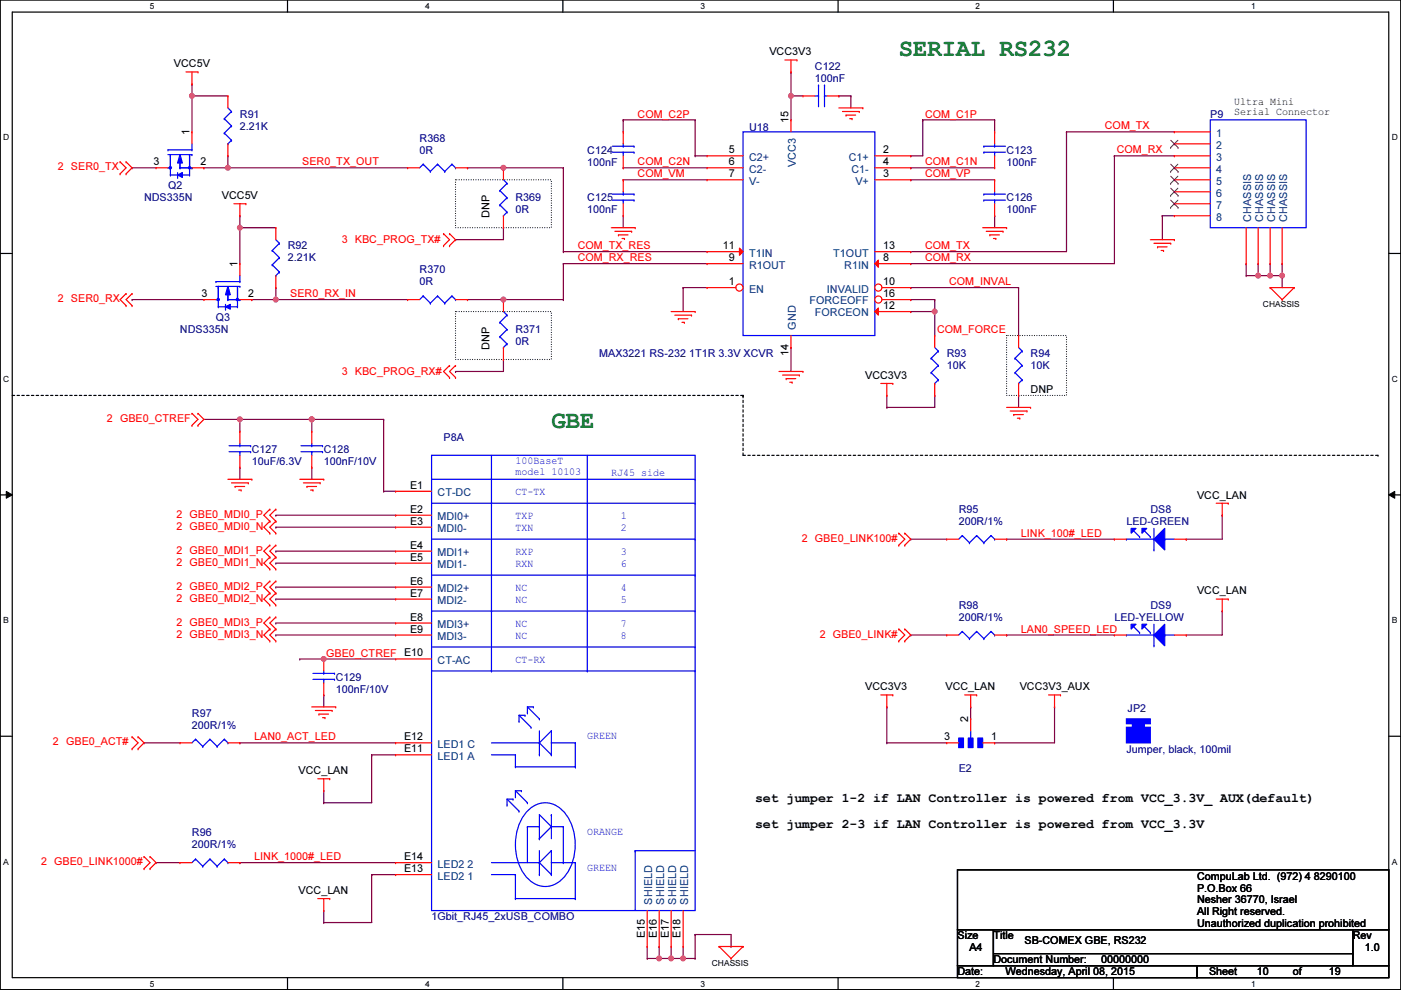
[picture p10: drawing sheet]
<svg xmlns="http://www.w3.org/2000/svg" width="297mm" height="210mm" viewBox="0 0 297 210" stroke-linecap="round" stroke-linejoin="round" font-family="sans-serif">
<path d="M.1 0h296.9v209.8h-296.9zM2.6 2.6h291.8v204.7h-291.8z" fill="none" stroke="#000" stroke-width=".25"/>
<g fill="#fff">
<path d="M31.8 .3h1v2h-1z"/>
<path d="M31.8 207.5h1v2.1h-1z"/>
</g>
<path d="M61 0v2.6M61 207.3v2.5" fill="none" stroke="#000" stroke-width=".25"/>
<g fill="#fff">
<path d="M90.1 .3h1v2h-1z"/>
<path d="M90.1 207.5h1v2.1h-1z"/>
</g>
<path d="M119.3 0v2.6M119.3 207.3v2.5" fill="none" stroke="#000" stroke-width=".25"/>
<g fill="#fff">
<path d="M148.5 .3h1v2h-1z"/>
<path d="M148.5 207.5h1v2.1h-1z"/>
</g>
<path d="M177.7 0v2.6M177.7 207.3v2.5" fill="none" stroke="#000" stroke-width=".25"/>
<g fill="#fff">
<path d="M206.9 .3h1v2h-1z"/>
<path d="M206.9 207.5h1v2.1h-1z"/>
</g>
<path d="M236.1 0v2.6M236.1 207.3v2.5" fill="none" stroke="#000" stroke-width=".25"/>
<g fill="#fff">
<path d="M265.2 .3h1v2h-1z"/>
<path d="M265.2 207.5h1v2.1h-1z"/>
<path d="M.7 28.2h1.3v2h-1.3z"/>
<path d="M295.1 28.2h1.3v2h-1.3z"/>
<path d="M.7 79.3h1.3v2.1h-1.3z"/>
<path d="M295.1 79.3h1.3v2.1h-1.3z"/>
</g>
<path d="M.1 53.7h2.5M294.4 53.7h2.6" fill="none" stroke="#000" stroke-width=".25"/>
<g fill="#fff">
<path d="M.7 130.5h1.2v2h-1.2z"/>
<path d="M295.1 130.5h1.2v2h-1.2z"/>
</g>
<path d="M.1 104.9h2.5M294.4 104.9h2.6" fill="none" stroke="#000" stroke-width=".25"/>
<path d="M1.3 104.2l1.3 .7-1.3 .7zM294.4 104.9l1.3-.7v1.4z" fill="#000"/>
<path d="M1.3 104.2l1.3 .7-1.3 .7zM294.4 104.9l1.3-.7v1.4z" fill="none" stroke="#000" stroke-width=".21"/>
<g fill="#fff">
<path d="M.7 181.7h1.2v2h-1.2z"/>
<path d="M295.1 181.7h1.2v2h-1.2z"/>
</g>
<path d="M.1 156.1h2.5M294.4 156.1h2.6" fill="none" stroke="#000" stroke-width=".25"/>
<path d="M2.6 83.8h154.9M157.5 83.8h.1M157.5 96.5h134.7M157.5 96.5v-12.7M292.2 96.5h.1" fill="none" stroke="#000" stroke-width=".25" stroke-dasharray=".5 .5"/>
<path d="M96.6 38.1h20.3v10.2h-20.3zM96.6 66.1h20.3v10.1h-20.3zM213.4 71.1h12.7v12.7h-12.7z" fill="none" stroke="#000" stroke-width=".25" stroke-dasharray="0 .5"/>
<g fill="none" stroke="#800040" stroke-width=".25">
<path d="M50.9 88.9h.1M50.9 88.9v2.6M66.1 88.9h.1M66.1 88.9v2.6M66.1 88.9h15.2M81.3 88.9h.1M81.3 88.9v15.3M58.5 109.2h.1M58.5 111.8h.1M58.5 116.9h.1M58.5 119.4h.1M58.5 109.2h25.4"/>
<path d="M58.5 111.8h25.4M58.5 116.9h25.4M58.5 119.4h25.4M81.3 104.2h.1M81.3 104.2h2.6M58.5 124.5h.1M58.5 127h.1M58.5 132.1h.1M58.5 134.6h.1M58.5 124.5h25.4M58.5 127h25.4M58.5 132.1h25.4"/>
<path d="M58.5 134.6h25.4"/>
</g>
<circle cx="66.1" cy="88.9" r=".5" fill="#f0f"/>
<circle cx="66.1" cy="88.9" r=".5" fill="none" stroke="#f0f" stroke-width=".25"/>
<path d="M50.9 99.1h.1M50.9 99.1v2.5M66.1 99.1h.1M66.1 99.1v2.5M68.6 139.7h.1M68.6 139.7h15.3" fill="none" stroke="#800040" stroke-width=".25"/>
<circle cx="68.6" cy="139.7" r=".5" fill="#f0f"/>
<circle cx="68.6" cy="139.7" r=".5" fill="none" stroke="#f0f" stroke-width=".25"/>
<path d="M68.6 147.3h.1M68.6 147.3v2.6M137.2 200.7h.1M137.2 200.7v2.5M139.8 200.7h.1M139.8 200.7v2.5" fill="none" stroke="#800040" stroke-width=".25"/>
<circle cx="139.7" cy="203.2" r=".5" fill="#f0f"/>
<circle cx="139.7" cy="203.2" r=".5" fill="none" stroke="#f0f" stroke-width=".25"/>
<g fill="none" stroke="#800040" stroke-width=".25">
<path d="M43.2 88.9h22.9M50.9 88.9h.1M193.1 114.3h.1M193.1 114.3h7.6M213.4 114.3h.1M213.4 114.3h22.9M251.5 114.3h.1M251.5 114.3h7.6M63.6 139.7h.1M63.6 139.7h5M251.5 134.6h.1M251.5 134.6h7.6"/>
<path d="M188 157.5h.1M188 149.9h.1M188 157.5h12.7M188 149.9v7.6M205.8 149.9h.1M205.8 149.9v2.5M210.9 157.5h.1M223.6 149.9h.1M223.6 149.9v7.6h-12.7M68.6 170.2h.1M68.6 167.7h.1M68.6 167.7v2.5"/>
<path d="M78.8 160h.1M78.8 160v10.2h-10.2M78.8 160h5.1M68.6 195.6h.1M68.6 193.1h.1M68.6 193.1v2.5M78.8 185.4h.1M78.8 185.4v10.2h-10.2M78.8 185.4h5.1"/>
</g>
<circle cx="66.1" cy="88.9" r=".5" fill="#f0f"/>
<circle cx="66.1" cy="88.9" r=".5" fill="none" stroke="#f0f" stroke-width=".25"/>
<circle cx="50.8" cy="88.9" r=".5" fill="#f0f"/>
<circle cx="50.8" cy="88.9" r=".5" fill="none" stroke="#f0f" stroke-width=".25"/>
<path d="M167.7 20.3h.1M167.7 20.3v5.1M167.7 73.7h.1M167.7 73.7v5.1" fill="none" stroke="#800040" stroke-width=".25"/>
<circle cx="167.7" cy="20.3" r=".5" fill="#f0f"/>
<circle cx="167.7" cy="20.3" r=".5" fill="none" stroke="#f0f" stroke-width=".25"/>
<g fill="none" stroke="#800040" stroke-width=".25">
<path d="M167.7 15.3h.1M167.7 15.3v5M132.1 35.6h.1M132.1 25.4h.1M132.1 38.1h.1M132.1 35.6h17.8M132.1 25.4v2.6M132.1 25.4h15.3M132.1 38.1h17.8M147.4 25.4h.1M147.4 33h.1M147.4 25.4v7.6"/>
<path d="M147.4 33h2.5M167.7 20.3h.1M167.7 20.3h2.5M177.9 20.3h.1M177.9 20.3h2.5M180.4 20.3h.1M180.4 20.3v2.6M193.1 33h.1M193.1 35.6h.1M193.1 38.1h.1M193.1 35.6h17.8M193.1 38.1h17.8"/>
<path d="M195.6 25.4h.1M195.6 25.4h15.3M195.6 25.4v7.6h-2.5M210.9 25.4h.1M210.9 25.4v2.6M132.1 45.7h.1M132.1 45.7v2.6M210.9 45.7h.1M210.9 45.7v2.6M144.8 61h.1M144.8 61h5.1M144.8 61v5.1"/>
<path d="M193.1 63.5h.1M193.1 63.5h5.1M198.2 66.1h.1M198.2 66.1v5"/>
</g>
<circle cx="198.2" cy="66" r=".5" fill="#f0f"/>
<circle cx="198.2" cy="66" r=".5" fill="none" stroke="#f0f" stroke-width=".25"/>
<g fill="none" stroke="#800040" stroke-width=".25">
<path d="M48.3 35.6h.1M48.3 35.6h38.1M193.1 66.1h.1M193.1 61h.1M193.1 61h22.9M198.2 63.5h.1M198.2 63.5v2.6h-5.1M216 61h.1M216 61v10.1M188 86.4h.1M188 83.8h.1M188 83.8v2.6"/>
<path d="M198.2 83.8h.1M198.2 83.8v2.6h-10.2M216 83.8h.1M216 83.8v2.6"/>
</g>
<circle cx="48.3" cy="35.6" r=".5" fill="#f0f"/>
<circle cx="48.3" cy="35.6" r=".5" fill="none" stroke="#f0f" stroke-width=".25"/>
<g fill="none" stroke="#800040" stroke-width=".25">
<path d="M28 35.6h.1M28 35.6h5.1M226.1 28h.1M226.1 28v25.4h-33M226.1 28h22.9M236.3 33h.1M236.3 33v22.9h-43.2M236.3 33h12.7M119.4 53.4h.1M119.4 55.9h.1M119.4 53.4h30.5M119.4 55.9h30.5"/>
<path d="M193.1 53.4h.1M193.1 55.9h.1M246.4 45.7h.1M246.4 45.7h2.6M246.4 45.7v5.1M269.3 58.4h.1M271.8 55.9h.1M271.8 55.9v2.5h-2.5M28 63.5h.1M28 63.5h15.2"/>
</g>
<circle cx="271.8" cy="58.4" r=".5" fill="#f0f"/>
<circle cx="271.8" cy="58.4" r=".5" fill="none" stroke="#f0f" stroke-width=".25"/>
<path d="M269.3 55.9h.1M269.3 55.9v2.5" fill="none" stroke="#800040" stroke-width=".25"/>
<circle cx="269.3" cy="58.4" r=".5" fill="#f0f"/>
<circle cx="269.3" cy="58.4" r=".5" fill="none" stroke="#f0f" stroke-width=".25"/>
<path d="M266.8 55.9h.1M266.8 55.9v2.5" fill="none" stroke="#800040" stroke-width=".25"/>
<circle cx="266.7" cy="58.4" r=".5" fill="#f0f"/>
<circle cx="266.7" cy="58.4" r=".5" fill="none" stroke="#f0f" stroke-width=".25"/>
<g fill="none" stroke="#800040" stroke-width=".25">
<path d="M40.7 20.3h.1M40.7 20.3v7.7M264.2 55.9h.1M264.2 58.4h.1M264.2 55.9v2.5M264.2 58.4h5.1M266.8 58.4h.1M271.8 58.4h.1M271.8 58.4v2.6M259.1 109.2h.1M259.1 109.2v5.1M259.1 129.6h.1"/>
<path d="M259.1 129.6v5M137.2 203.2h.1M137.2 203.2h2.6"/>
</g>
<circle cx="40.7" cy="20.3" r=".5" fill="#f0f"/>
<circle cx="40.7" cy="20.3" r=".5" fill="none" stroke="#f0f" stroke-width=".25"/>
<path d="M40.7 17.8h.1M40.7 17.8v2.5M40.7 20.3h.1M40.7 20.3h7.6M43.2 35.6h.1M48.3 33h.1M48.3 33v2.6h-5.1M50.9 48.3h.1M50.9 48.3v7.6" fill="none" stroke="#800040" stroke-width=".25"/>
<circle cx="50.8" cy="48.3" r=".5" fill="#f0f"/>
<circle cx="50.8" cy="48.3" r=".5" fill="none" stroke="#f0f" stroke-width=".25"/>
<path d="M50.9 48.3h.1M50.9 48.3h7.6M58.5 61h.1M58.5 63.5h.1M58.5 61v2.5M58.5 63.5h27.9" fill="none" stroke="#800040" stroke-width=".25"/>
<circle cx="58.5" cy="63.5" r=".5" fill="#f0f"/>
<circle cx="58.5" cy="63.5" r=".5" fill="none" stroke="#f0f" stroke-width=".25"/>
<path d="M50.9 45.7h.1M50.9 45.7v2.6M53.4 63.5h.1M53.4 63.5h5.1M30.5 157.5h.1M30.5 157.5h7.7M50.9 157.5h.1M50.9 157.5h33M142.3 203.2h.1M142.3 200.7v2.5" fill="none" stroke="#800040" stroke-width=".25"/>
<circle cx="142.3" cy="203.2" r=".5" fill="#f0f"/>
<circle cx="142.3" cy="203.2" r=".5" fill="none" stroke="#f0f" stroke-width=".25"/>
<path d="M139.8 203.2h.1M139.8 203.2h7.6M142.3 203.2h.1M144.8 203.2h.1M144.8 200.7v2.5M147.4 203.2h.1" fill="none" stroke="#800040" stroke-width=".25"/>
<circle cx="144.8" cy="203.2" r=".5" fill="#f0f"/>
<circle cx="144.8" cy="203.2" r=".5" fill="none" stroke="#f0f" stroke-width=".25"/>
<path d="M106.7 35.6h.1M106.7 35.6h12.7M119.4 35.6h.1M119.4 35.6v17.8M147.4 198.1h.1M147.4 198.1v5.1M147.4 198.1h7.6v2.6M155 200.7h.1" fill="none" stroke="#800040" stroke-width=".25"/>
<circle cx="106.7" cy="35.6" r=".5" fill="#f0f"/>
<circle cx="106.7" cy="35.6" r=".5" fill="none" stroke="#f0f" stroke-width=".25"/>
<path d="M119.4 55.9v7.6M106.7 63.5h.1M106.7 63.5h12.7M119.4 63.5h.1" fill="none" stroke="#800040" stroke-width=".25"/>
<circle cx="106.7" cy="63.5" r=".5" fill="#f0f"/>
<circle cx="106.7" cy="63.5" r=".5" fill="none" stroke="#f0f" stroke-width=".25"/>
<g fill="none" stroke="#800040" stroke-width=".25">
<path d="M99.1 35.6h.1M99.1 35.6h7.6M96.6 50.8h.1M106.7 48.3h.1M106.7 48.3v2.5h-10.1M96.6 78.8h.1M99.1 63.5h.1M99.1 63.5h7.6M106.7 76.2h.1M106.7 76.2v2.6h-10.1M193.1 134.6h.1M193.1 134.6h7.6"/>
<path d="M213.4 134.6h.1M213.4 134.6h22.9M33.1 182.9h.1M33.1 182.9h5.1M50.9 182.9h.1M50.9 182.9h33"/>
</g>
<g fill="none" stroke="#f00" stroke-width=".25">
<path d="M39.4 15.3h2.6M40.7 17.8h.1M40.7 15.3v2.5M42 15.3h.1M166.4 12.7h2.6M167.7 15.3h.1M167.7 12.7v2.6M169 12.7h.1M25.5 34.3h.1M25.5 36.9h.1M25.5 34.3l1.2 1.3-1.2 1.3M26.7 36.9h.1"/>
<path d="M26.7 34.3h.1M26.7 34.3l1.3 1.3-1.3 1.3M48.3 20.3h.1M48.3 33h.1M48.3 20.3v2.6M48.3 30.5v2.5M170.2 20.3h.1M170.2 20.3h2.6M175.3 20.3h2.6M177.9 20.3h.1M177.9 22.9h5M178.6 23.6h3.6"/>
<path d="M179.4 24.4h.1M179.4 24.4h2M180.1 25.2h.6M180.7 25.2h.1M182.2 23.6h.1M182.9 22.9h.1M49.6 43.2h2.5M50.9 45.7h.1M50.9 43.2v2.5M52.1 43.2h.1M94 52.1h.1M94 49.6h.1"/>
<path d="M94 49.6l1.3 1.2-1.3 1.3M95.3 49.6h.1M95.3 52.1h.1M95.3 49.6l1.3 1.2-1.3 1.3M129.6 48.3h5.1M130.4 49h3.5M131.1 49.8h.1M131.1 49.8h2.1M131.9 50.6h.5M132.4 50.6h.1M133.9 49h.1M134.7 48.3h.1"/>
<path d="M208.3 48.3h5.1M209.1 49h3.6M209.9 49.8h.1M209.9 49.8h2M210.6 50.6h.5M211.1 50.6h.1M212.7 49h.1M213.4 48.3h.1M243.9 50.8h5.1M244.7 51.6h3.5M245.4 52.3h.1M245.4 52.3h2.1"/>
<path d="M246.2 53.1h.5M246.7 53.1h.1M248.2 51.6h.1M249 50.8h.1M26.7 62.3h.1M26.7 64.8h.1M26.7 62.3l-1.2 1.2 1.2 1.3M28 62.3h.1M28 64.8h.1M28 62.3l-1.3 1.2 1.3 1.3M95.3 77.5h.1M95.3 77.5l-1.3 1.3 1.3 1.2"/>
<path d="M96.6 77.5h.1M96.6 77.5l-1.3 1.3 1.3 1.2M142.3 66.1h5.1M143.1 66.8h3.5M143.8 67.6h.1M143.8 67.6h2.1M144.6 68.3h.5M145.1 68.3h.1M146.6 66.8h.1M147.4 66.1h.1M165.2 78.8h5M165.9 79.5h3.6"/>
<path d="M169.5 79.5h.1M170.2 78.8h.1M216 71.1h.1M216 71.1v2.6M269.3 61h.1M269.3 61h5.1M269.3 61l2.5 2.5M271.8 63.5h.1M274.4 61h.1M274.4 61l-2.6 2.5M40.7 87.7h.1M40.7 90.2h.1"/>
<path d="M40.7 87.7l1.3 1.2-1.3 1.3M42 90.2h.1M42 87.7h.1M42 87.7l1.2 1.2-1.2 1.3M95.3 80h.1M96.6 80h.1M166.7 80.3h.1M166.7 80.3h2M167.4 81h.6M168 81h.1M186.8 81.3h2.5M188 83.8h.1"/>
<path d="M188 81.3v2.5M189.3 81.3h.1M213.4 86.4h5.1M214.2 87.1h3.5M214.9 87.9h.1M214.9 87.9h2.1M215.7 88.7h.5M216 83.8h.1M216 81.3v2.5M216.2 88.7h.1M217.7 87.1h.1M218.5 86.4h.1"/>
<path d="M48.3 101.6h5.1M49.1 102.4h3.5M49.8 103.1h.1M49.8 103.1h2.1M50.6 103.9h.5M51.1 103.9h.1M52.6 102.4h.1M53.4 101.6h.1M57.2 108h.1M57.2 110.5h.1M57.2 113.1h.1M57.2 115.6h.1"/>
<path d="M57.2 118.1h.1M57.2 108l-1.3 1.2 1.3 1.3M57.2 110.5l-1.3 1.3 1.3 1.3M57.2 115.6l-1.3 1.3 1.3 1.2M57.2 118.1l-1.3 1.3 1.3 1.3M58.5 108h.1M58.5 110.5h.1M58.5 113.1h.1M58.5 115.6h.1M58.5 118.1h.1M58.5 108l-1.3 1.2 1.3 1.3M58.5 110.5l-1.3 1.3 1.3 1.3"/>
<path d="M58.5 115.6l-1.3 1.3 1.3 1.2M58.5 118.1l-1.3 1.3 1.3 1.3M63.6 101.6h5M64.3 102.4h3.6M65.1 103.1h.1M65.1 103.1h2M65.8 103.9h.6M66.4 103.9h.1M67.9 102.4h.1M68.6 101.6h.1M190.6 113.1h.1M190.6 115.6h.1"/>
<path d="M190.6 113.1l1.2 1.2-1.2 1.3M191.8 115.6h.1M191.8 113.1h.1M191.8 113.1l1.3 1.2-1.3 1.3M257.9 106.7h2.5M259.1 109.2h.1M259.1 106.7v2.5M260.4 106.7h.1M57.2 120.7h.1M57.2 123.2h.1M57.2 125.8h.1M57.2 128.3h.1"/>
<path d="M57.2 130.8h.1M57.2 133.4h.1M57.2 135.9h.1M57.2 123.2l-1.3 1.3 1.3 1.3M57.2 125.8l-1.3 1.2 1.3 1.3M57.2 130.8l-1.3 1.3 1.3 1.3M57.2 133.4l-1.3 1.2 1.3 1.3M58.5 120.7h.1M58.5 123.2h.1M58.5 125.8h.1M58.5 128.3h.1M58.5 130.8h.1"/>
<path d="M58.5 133.4h.1M58.5 135.9h.1M58.5 123.2l-1.3 1.3 1.3 1.3M58.5 125.8l-1.3 1.2 1.3 1.3M58.5 130.8l-1.3 1.3 1.3 1.3M58.5 133.4l-1.3 1.2 1.3 1.3M68.6 139.7h.1M68.6 139.7v2.6M190.6 133.4h.1M190.6 135.9h.1M190.6 133.4l1.2 1.2-1.2 1.3M191.8 135.9h.1"/>
<path d="M191.8 133.4h.1M191.8 133.4l1.3 1.2-1.3 1.3M200.7 134.6h.1M200.7 134.6h2.6M210.9 134.6h2.5M213.4 134.6h.1M257.9 127h2.5M259.1 129.6h.1M259.1 127v2.6M260.4 127h.1M28 156.2h.1M28 158.8h.1"/>
<path d="M28 156.2l1.3 1.3-1.3 1.3M29.3 158.8h.1M29.3 156.2h.1M29.3 156.2l1.2 1.3-1.2 1.3M38.2 157.5h.1M38.2 157.5h2.5M48.3 157.5h2.6M50.9 157.5h.1M66.1 149.9h5.1M66.9 150.6h3.5M67.6 151.4h.1M67.6 151.4h2.1"/>
<path d="M68.4 152.2h.5M68.6 147.3h.1M68.6 144.8v2.5M68.9 152.2h.1M70.4 150.6h.1M71.2 149.9h.1M186.8 147.3h2.5M188 149.9h.1M188 147.3v2.6M189.3 147.3h.1M204.5 147.3h2.6M205.8 149.9h.1"/>
<path d="M205.8 147.3v2.6M207.1 147.3h.1M222.3 147.3h2.5M223.6 149.9h.1M223.6 147.3v2.6M224.8 147.3h.1M67.4 165.1h2.5M68.6 167.7h.1M68.6 165.1v2.6M69.9 165.1h.1M30.5 181.6h.1M30.5 184.2h.1"/>
<path d="M30.5 181.6l1.3 1.3-1.3 1.3M31.8 184.2h.1M31.8 181.6h.1M31.8 181.6l1.3 1.3-1.3 1.3M67.4 190.5h2.5M68.6 193.1h.1M68.6 190.5v2.6M69.9 190.5h.1M152.5 200.7h.1M152.5 200.7h5M152.5 200.7l2.5 2.5M155 203.2h.1"/>
<path d="M157.5 200.7h.1M157.5 200.7l-2.5 2.5"/>
</g>
<path d="M203 184.4h91.4v12.7h-91.4zM203 197.1h7.6v7.6h-7.6zM210.6 197.1h76.2v7.6h-76.2zM286.8 197.1h7.6v7.6h-7.6zM203 204.7h50.8v2.6h-50.8zM210.6 202.2h76.2M253.8 204.7h40.6v2.6h-40.6zM286.8 202.2h.1" fill="none" stroke="#000" stroke-width=".25"/>
<g fill="none" stroke="#00f" stroke-width=".25">
<path d="M173.5 18.1h.1M173.5 18.1v4.5M174.8 18.1h.1M174.8 18.1v4.5M47.6 25.2h.1M47.6 28.2h.1M47.6 25.2l1.5 1.5M47.6 28.2l1.5 1.5M48.3 30.5h.1M48.3 22.9l.8 .7M49.1 23.6h.1M49.1 26.7h.1"/>
<path d="M49.1 29.7h.1M49.1 29.7l-.8 .8M49.1 23.6l-1.5 1.6M49.1 26.7l-1.5 1.5M172.8 20.3h.7M173.5 20.3h.1M174.8 20.3h.1M174.8 20.3h.5M45.8 59.7h.1M45.8 59.7h5.1M50.9 59.7h.1M50.9 58.4v1.3"/>
<path d="M45.8 63.5h.5M46.3 63.5h.1M46.3 61h.1M46.3 60.7h.1M46.3 60.7v2.8M48.3 63.5h.1M48.3 63.5h2.6M48.3 62v1.5M50.4 63.3h.1M50.4 63.5h.1M50.4 60.7v2.8M50.9 63.5h.1"/>
<path d="M215.2 76h.1M215.2 79h.1M215.2 76l1.5 1.5M215.2 79l1.5 1.5M216 73.7l.7 .7M216.7 74.4h.1M216.7 77.5h.1M216.7 74.4l-1.5 1.6M216.7 77.5l-1.5 1.5M216 81.3h.1M216.7 80.5h.1M216.7 80.5l-.7 .8"/>
<path d="M204 133.9h.1M204 133.9l-.7 .7M204 133.9l1.5 1.5M205.5 135.4h.1M207.1 133.9h.1M207.1 133.9l-1.6 1.5M207.1 133.9l1.5 1.5M208.6 135.4h.1M210.1 133.9h.1M210.1 133.9l.8 .7M210.1 133.9l-1.5 1.5M210.9 134.6h.1"/>
<path d="M41.5 156.7h.1M41.5 156.7l-.8 .8M41.5 156.7l1.5 1.6M43 158.3h.1M44.5 156.7h.1M44.5 156.7l-1.5 1.6M44.5 156.7l1.5 1.6M46 158.3h.1M47.6 156.7h.1M47.6 156.7l.7 .8M47.6 156.7l-1.6 1.6M48.3 157.5h.1"/>
<path d="M66.4 144h4.5M66.4 142.8h4.5M68.6 142.8h.1M68.6 144h.1M68.6 142.3v.5M68.6 144v.8M70.9 144h.1M70.9 142.8h.1"/>
</g>
<path d="M48.3 60.7l.5 1.8h-1z" fill="#00f"/>
<path d="M45.8 60.7h5.1M48.3 60.7l.5 1.8h-1zM50.9 60.7h.1" fill="none" stroke="#00f" stroke-width=".25"/>
<path d="M47.8 65l1-.5v1.1z" fill="#00f"/>
<path d="M46.3 65h.1M46.3 63.5h.1M46.3 65h4.1M46.3 63.5v1.5M47.8 65l1-.5v1.1zM47.8 65.6h.1M47.8 64.5v1.1M50.4 65h.1M50.4 63.5v1.5" fill="none" stroke="#00f" stroke-width=".25"/>
<circle cx="50.3" cy="63.5" r=".24" fill="#00f"/>
<circle cx="50.3" cy="63.5" r=".24" fill="none" stroke="#00f" stroke-width=".25"/>
<circle cx="46.3" cy="63.5" r=".24" fill="#00f"/>
<g fill="none" stroke="#00f" stroke-width=".25">
<path d="M48.6 95.8h4.5M48.6 94.5h4.5M50.9 94.5h.1M50.9 95.8h.1M50.9 94v.5M50.9 95.8v.7M53.1 95.8h.1M53.1 94.5h.1M238.8 134.6h.1M238.8 134.6h5.9M240.3 132.9l1.3 1.2M241.6 134.1h.1"/>
<path d="M242.6 132.9l1.3 1.2M243.9 134.1h.1M244.7 136.9h.1M244.7 134.6h.1M244.7 132.4v2.2M244.7 134.9v2M246.9 134.6h.1M246.9 134.6h2.1"/>
<circle cx="46.3" cy="63.5" r=".24"/>
</g>
<path d="M50.9 55.9h.1M50.9 55.9v2.5M43.2 63.5h.1M43.2 63.5h2.6M50.9 63.5h2.5M53.4 63.5h.1M50.9 91.5h.1M50.9 99.1h.1M50.9 91.5v2.5M50.9 96.5v2.6" fill="none" stroke="#f00" stroke-width=".25"/>
<path d="M244.7 134.6l2.2-2.2v4.5z" fill-rule="evenodd" fill="#00f"/>
<path d="M244.7 134.6l2.2-2.2v4.5z" fill="none" stroke="#00f" stroke-width=".25"/>
<path d="M242.1 132.4h1l-1 1z" fill="#00f"/>
<path d="M242.1 132.4h1l-1 1z" fill="none" stroke="#00f" stroke-width=".25"/>
<path d="M239.8 132.4h1.1l-1.1 1z" fill="#00f"/>
<g fill="none" stroke="#00f" stroke-width=".25">
<path d="M208.6 32.3h.1M208.6 31h.1M208.6 32.3h4.6M208.6 31h4.6M210.9 31h.1M210.9 32.3h.1M210.9 30.5v.5M210.9 32.3v.7M256.6 25.4h20.3v22.9h-20.3zM129.9 42.4h4.5M129.9 41.2h4.5M132.1 41.2h.1"/>
<path d="M132.1 42.4h.1M132.1 40.7v.5M132.1 42.4v.8M134.4 42.4h.1M134.4 41.2h.1M197.4 76h.1M197.4 79h.1M197.4 76l1.5 1.5M197.4 79l1.5 1.5M198.2 73.7l.7 .7M198.9 74.4h.1M198.9 77.5h.1"/>
<path d="M198.9 74.4l-1.5 1.6M198.9 77.5l-1.5 1.5M198.2 81.3h.1M198.9 80.5h.1M198.9 80.5l-.7 .8M239.8 132.4h1.1l-1.1 1z"/>
</g>
<g fill="none" stroke="#f00" stroke-width=".25">
<path d="M132.1 38.1h.1M132.1 38.1v2.6M210.9 35.6h.1M210.9 28h.1M210.9 28v2.5M210.9 33v2.6M249 28h.1M249 30.5h.1M249 33h.1M249 35.6h.1M249 38.1h.1M249 28h7.6"/>
<path d="M249 30.5h7.6M249 33h7.6M249 35.6h7.6M249 38.1h7.6M132.1 45.7h.1M132.1 43.2v2.5M249 40.7h.1M249 43.2h.1M249 45.7h.1M249 40.7h7.6M249 43.2h7.6M249 45.7h7.6"/>
<path d="M264.2 55.9h.1M264.2 48.3v7.6M266.8 55.9h.1M266.8 48.3v7.6M269.3 55.9h.1M269.3 48.3v7.6M271.8 55.9h.1M271.8 48.3v7.6M198.2 71.1h.1M198.2 71.1v2.6M198.2 83.8h.1M198.2 81.3v2.5"/>
<path d="M236.3 134.6h.1M236.3 134.6h2.5M249 134.6h2.5M251.5 134.6h.1"/>
</g>
<g fill="none" stroke="#804000" stroke-width=".21">
<path d="M248.2 31.3h.1M248.2 36.4h.1M248.2 38.9h.1M248.2 29.7l1.6 1.6M248.2 34.8l1.6 1.6M248.2 37.4l1.6 1.5M248.2 39.9l1.6 1.5M249.7 29.7l-1.5 1.6M249.7 34.8l-1.5 1.6M249.7 37.4l-1.5 1.5M249.7 39.9l-1.5 1.5M249.8 31.3h.1"/>
<path d="M249.8 36.4h.1M249.8 38.9h.1M248.2 41.4h.1M248.2 44h.1M248.2 42.4l1.6 1.6M249.7 42.4l-1.5 1.6M249.8 41.4h.1M249.8 44h.1"/>
</g>
<path d="M207.3 156.5h1v2h-1z" fill-rule="evenodd" fill="#00f"/>
<path d="M207.3 156.5h1v2h-1z" fill="none" stroke="#00f" stroke-width=".25"/>
<path d="M205.3 156.5h1v2h-1z" fill-rule="evenodd" fill="#00f"/>
<path d="M205.3 156.5h1v2h-1z" fill="none" stroke="#00f" stroke-width=".25"/>
<path d="M203.3 156.5h1v2h-1z" fill-rule="evenodd" fill="#00f"/>
<g fill="none" stroke="#00f" stroke-width=".25">
<path d="M35.6 31.8h.1M35.6 35.6h.5M35.6 31.8h5.1M36.1 35.6h.1M36.1 33h.1M36.1 32.8h.1M36.1 32.8v2.8M38.2 35.6h.1M38.2 35.6h2.5M38.2 34.1v1.5M40.2 35.3h.1M40.2 35.6h.1"/>
<path d="M40.2 32.8v2.8M40.7 35.6h.1M40.7 31.8h.1M40.7 30.5v1.3M89.7 34.8h.1M89.7 34.8l-.7 .8M89.7 34.8l1.5 1.5M91.2 36.3h.1M92.8 34.8h.1M92.8 34.8l-1.6 1.5M92.8 34.8l1.5 1.5M94.3 36.3h.1"/>
<path d="M95.8 34.8h.1M95.8 34.8l-1.5 1.5M95.8 34.8l.8 .8M96.6 35.6h.1M57.7 53.1h.1M57.7 56.2h.1M57.7 53.1l1.5 1.5M57.7 56.2l1.5 1.5M58.5 58.4h.1M58.5 50.8l.7 .8M59.2 51.6h.1M59.2 54.6h.1"/>
<path d="M59.2 57.7h.1M59.2 57.7l-.7 .7M59.2 51.6l-1.5 1.5M59.2 54.6l-1.5 1.6M91.5 96.5h55.9v96.6h-55.9zM104.2 96.5v45.8M124.5 96.5v45.8M91.5 101.6h55.9M91.5 106.7h55.9M91.5 114.3h55.9M147.4 101.6h.1M147.4 106.7h.1"/>
<path d="M147.4 114.3h.1M204 113.6h.1M204 113.6l-.7 .7M204 113.6l1.5 1.5M205.5 115.1h.1M207.1 113.6h.1M207.1 113.6l-1.6 1.5M207.1 113.6l1.5 1.5M208.6 115.1h.1M210.1 113.6h.1M210.1 113.6l.8 .7M210.1 113.6l-1.5 1.5"/>
<path d="M210.9 114.3h.1M91.5 121.9h55.9M91.5 129.6h55.9M91.5 137.2h55.9M147.4 121.9h.1M147.4 129.6h.1M147.4 137.2h.1M91.5 142.3h55.9M104.2 142.3h.1M104.2 157.5h10.2M110 152.9h.1M110 151.7l2.6 2.5"/>
<path d="M110 151.7v1.2M110 151.7h1.3M111.3 151.7h.1M111.8 151.2h.1M111.8 149.9h1.3M111.8 149.9l2.6 2.5M111.8 149.9v1.3M112.6 154.2h.1M113.1 149.9h.1M114.4 157.5h.1M114.4 152.4h.1M114.4 155v5"/>
<path d="M114.4 157.5l2.5 2.5M116.9 155h.1M116.9 155l-2.5 2.5M116.9 155v5M116.9 157.5h5.1M122 157.5h.1M122 157.5v5.1M124.5 142.3h.1M147.4 142.3h.1M203.3 156.5h1v2h-1zM205.8 156.5h.1M205.8 155v1.5"/>
<path d="M104.2 160h5.1M107.5 170.7h.1M107.5 169.4h1.3M107.5 169.4l2.5 2.6M107.5 169.4v1.3M108.8 169.4h.1M109.3 160h.1M109.3 162.6h.1M109.3 168.9h.1M109.3 160v2.6M109.3 167.7v1.2M109.3 162.6h12.7"/>
<path d="M109.3 167.7l2.5 2.5M109.3 167.7h1.3M110 172h.1M110.6 167.7h.1M111.8 170.2h.1M111.8 175.3h.1M111.8 175.3v7.6M111.8 175.3h2.6M112.2 171.6a5 5 0 0 1 7.6 .8 11.2 11.2 0 0 1-.7 14.1 5 5 0 0 1-7.6-.7 11.2 11.2 0 0 1 .7-14.2zM114.4 160h.1M114.4 177.8h.1M114.4 175.3h.1"/>
<path d="M116.9 160h.1M116.9 172.7h.1M116.9 175.3h.1M116.9 175.3l-2.5-2.6v5.1M116.9 172.7v5.1M116.9 175.3l-2.5 2.5M116.9 175.3h2.5M119.4 175.3h.1M119.4 175.3v7.6M122 162.6h.1M41.5 182.1h.1M41.5 182.1l-.8 .8"/>
<path d="M41.5 182.1l1.5 1.6M43 183.7h.1M44.5 182.1h.1M44.5 182.1l-1.5 1.6M44.5 182.1l1.5 1.6M46 183.7h.1M47.6 182.1h.1M47.6 182.1l.7 .8M47.6 182.1l-1.6 1.6M48.3 182.9h.1M104.2 182.9h10.2M104.2 185.4h5.1"/>
<path d="M109.3 185.4h.1M109.3 190.5h.1M109.3 185.4v5.1M109.3 190.5h12.7M114.4 182.9h.1M114.4 185.4h.1M114.4 180.4v5M114.4 182.9l2.5 2.5M116.9 180.4h.1M116.9 185.4h.1M116.9 180.4v5M116.9 180.4l-2.5 2.5"/>
<path d="M116.9 182.9h5.1M119.4 182.9h.1M122 190.5h.1M122 182.9h.1M122 182.9v7.6M134.7 180.4h.1M134.7 180.4v12.7M134.7 180.4h12.7"/>
</g>
<g fill="none" stroke="#f00" stroke-width=".25">
<path d="M86.4 35.6h.1M86.4 35.6h2.6M96.6 35.6h2.5M99.1 35.6h.1M58.5 48.3h.1M58.5 48.3v2.5M58.5 58.4v2.6M58.5 61h.1M83.9 109.2h.1M83.9 111.8h.1M83.9 116.9h.1M83.9 119.4h.1"/>
<path d="M83.9 104.2h.1M83.9 109.2h7.6M83.9 111.8h7.6M83.9 116.9h7.6M83.9 119.4h7.6M83.9 104.2h7.6M200.7 114.3h.1M200.7 114.3h2.6M210.9 114.3h2.5M213.4 114.3h.1M83.9 139.7h.1M83.9 124.5h.1"/>
<path d="M83.9 127h.1M83.9 132.1h.1M83.9 134.6h.1M83.9 139.7h7.6M83.9 124.5h7.6M83.9 127h7.6M83.9 132.1h7.6M83.9 134.6h7.6M83.9 157.5h.1M83.9 157.5h7.6M200.7 157.5h.1M200.7 157.5h2.6"/>
<path d="M205.8 152.4h.1M205.8 152.4v2.6M208.3 157.5h2.6M210.9 157.5h.1M83.9 160h.1M83.9 160h7.6M38.2 182.9h.1M38.2 182.9h2.5M48.3 182.9h2.6M50.9 182.9h.1M83.9 185.4h.1M83.9 182.9h.1"/>
<path d="M83.9 182.9h7.6M83.9 185.4h7.6M137.2 193.1v7.6M139.8 193.1v7.6M142.3 193.1v7.6M144.8 193.1v7.6M137.2 200.7h.1M139.8 200.7h.1M142.3 200.7h.1M144.8 200.7h.1"/>
</g>
<path d="M38.2 32.8l.5 1.8h-1z" fill="#00f"/>
<path d="M35.6 32.8h5.1M38.2 32.8l.5 1.8h-1zM40.7 32.8h.1" fill="none" stroke="#00f" stroke-width=".25"/>
<path d="M37.7 37.1l1-.5v1z" fill="#00f"/>
<path d="M36.1 37.1h.1M36.1 35.6h.1M36.1 37.1h4.1M36.1 35.6v1.5M37.7 37.1l1-.5v1zM37.7 37.6h.1M37.7 36.6v1M40.2 37.1h.1M40.2 35.6v1.5" fill="none" stroke="#00f" stroke-width=".25"/>
<circle cx="40.2" cy="35.6" r=".24" fill="#00f"/>
<circle cx="40.2" cy="35.6" r=".24" fill="none" stroke="#00f" stroke-width=".25"/>
<circle cx="36.1" cy="35.6" r=".24" fill="#00f"/>
<circle cx="36.1" cy="35.6" r=".24" fill="none" stroke="#00f" stroke-width=".25"/>
<path d="M33.1 35.6h.1M33.1 35.6h2.5M40.7 28h.1M40.7 28v2.5M40.7 35.6h2.5M43.2 35.6h.1" fill="none" stroke="#f00" stroke-width=".25"/>
<path d="M238.8 154.2h5.1v3.3h-5.1z" fill-rule="evenodd" fill="#00f"/>
<path d="M238.8 154.2h5.1v3.3h-5.1z" fill="none" stroke="#00f" stroke-width=".25"/>
<path d="M240.1 153.2h2.5v1h-2.5z" fill-rule="evenodd" fill="#00f"/>
<path d="M240.1 153.2h2.5v1h-2.5z" fill="none" stroke="#00f" stroke-width=".25"/>
<path d="M238.8 152.4h5.1v1h-5.1z" fill-rule="evenodd" fill="#00f"/>
<g fill="none" stroke="#00f" stroke-width=".25">
<path d="M106.7 38.1l.8 .8M107.5 38.9h.1M107.5 38.9l-1.5 1.5M129.9 32.3h4.5M129.9 31h4.5M132.1 31h.1M132.1 32.3h.1M132.1 30.5v.5M132.1 32.3v.7M134.4 32.3h.1M134.4 31h.1M106 40.4h.1"/>
<path d="M106 43.5h.1M106 40.4l1.5 1.5M106 43.5l1.5 1.5M106.7 45.7h.1M107.5 41.9h.1M107.5 45h.1M107.5 41.9l-1.5 1.6M107.5 45l-.8 .7M89.7 62.8h.1M89.7 62.8l-.7 .7M89.7 62.8l1.5 1.5M91.2 64.3h.1"/>
<path d="M92.8 62.8h.1M92.8 62.8l-1.6 1.5M92.8 62.8l1.5 1.5M94.3 64.3h.1M95.8 62.8h.1M95.8 62.8l-1.5 1.5M95.8 62.8l.8 .7M96.6 63.5h.1M106 68.3h.1M106 71.4h.1M106 68.3l1.5 1.6M106 71.4l1.5 1.5"/>
<path d="M106.7 73.7h.1M106.7 66.1l.8 .7M107.5 66.8h.1M107.5 69.9h.1M107.5 72.9h.1M107.5 66.8l-1.5 1.5M107.5 69.9l-1.5 1.5M107.5 72.9l-.8 .8M238.8 114.3h.1M238.8 114.3h5.9M240.3 112.5l1.3 1.3M241.6 113.8h.1"/>
<path d="M242.6 112.5l1.3 1.3M243.9 113.8h.1M244.7 116.6h.1M244.7 114.3h.1M244.7 112v2.3M244.7 114.6v2M246.9 114.3h.1M246.9 114.3h2.1M238.8 152.4h5.1v1h-5.1z"/>
</g>
<g fill="none" stroke="#f00" stroke-width=".25">
<path d="M106.7 35.6h.1M106.7 35.6v2.5M132.1 35.6h.1M132.1 28h.1M132.1 28v2.5M132.1 33v2.6M106.7 48.3h.1M106.7 45.7v2.6M86.4 63.5h.1M86.4 63.5h2.6M96.6 63.5h2.5M99.1 63.5h.1"/>
<path d="M106.7 63.5h.1M106.7 76.2h.1M106.7 63.5v2.6M106.7 73.7v2.5"/>
</g>
<path d="M244.7 114.3l2.2-2.3v4.6z" fill-rule="evenodd" fill="#00f"/>
<path d="M244.7 114.3l2.2-2.3v4.6z" fill="none" stroke="#00f" stroke-width=".25"/>
<path d="M242.1 112h1l-1 1.1z" fill="#00f"/>
<path d="M242.1 112h1l-1 1.1z" fill="none" stroke="#00f" stroke-width=".25"/>
<path d="M239.8 112h1.1l-1.1 1.1z" fill="#00f"/>
<path d="M157.5 28h28v43.1h-28zM239.8 112h1.1l-1.1 1.1z" fill="none" stroke="#00f" stroke-width=".25"/>
<path d="M149.9 33h.1M149.9 35.6h.1M149.9 38.1h.1M149.9 33h7.6M149.9 35.6h7.6M149.9 38.1h7.6M236.3 114.3h.1M236.3 114.3h2.5M249 114.3h2.5M251.5 114.3h.1" fill="none" stroke="#f00" stroke-width=".25"/>
<path d="M186.2 55.1v1.6l-.7-.8z" fill="#f00"/>
<path d="M185.5 55.9h7.6M185.5 53.4h7.6M186.2 55.1v1.6l-.7-.8zM193.1 55.9h.1M193.1 53.4h.1" fill="none" stroke="#f00" stroke-width=".25"/>
<path d="M156.8 52.6l.7 .8-.7 .7z" fill="#f00"/>
<g fill="none" stroke="#f00" stroke-width=".25">
<path d="M167.7 25.4h.1M167.7 25.4v2.6M185.5 33h7.6M185.5 38.1h7.6M185.5 35.6h7.6M193.1 33h.1M193.1 38.1h.1M193.1 35.6h.1M149.9 53.4h.1M149.9 53.4h7.6M156.8 52.6l.7 .8-.7 .7zM167.7 73.7h.1"/>
<path d="M167.7 71.1v2.6"/>
</g>
<path d="M186.2 65.3v1.5l-.7-.7z" fill="#f00"/>
<path d="M185.5 66.1h7.6M186.2 65.3v1.5l-.7-.7zM193.1 66.1h.1" fill="none" stroke="#f00" stroke-width=".25"/>
<circle cx="186.2" cy="63.5" r=".76" fill="#fff"/>
<g fill="none" stroke="#f00" stroke-width=".25">
<path d="M187 63.5h6.1M193.1 63.5h.1"/>
<circle cx="186.2" cy="63.5" r=".76"/>
</g>
<circle cx="186.2" cy="61" r=".76" fill="#fff"/>
<g fill="none" stroke="#f00" stroke-width=".25">
<path d="M149.9 55.9h.1M149.9 55.9h7.6M187 61h6.1M193.1 61h.1"/>
<circle cx="186.2" cy="61" r=".76"/>
</g>
<circle cx="156.8" cy="61" r=".76" fill="#fff"/>
<g fill="none" stroke="#f00" stroke-width=".25">
<path d="M210.9 38.1h.1M210.9 38.1v2.6M210.9 45.7h.1M210.9 43.2v2.5M149.9 61h.1M149.9 61h6.1M66.1 99.1h.1M66.1 91.5h.1M66.1 91.5v2.5M66.1 96.5v2.6"/>
<circle cx="156.8" cy="61" r=".76"/>
</g>
<g fill="none" stroke="#00f" stroke-width=".25">
<path d="M208.6 42.4h.1M208.6 41.2h.1M208.6 42.4h4.6M208.6 41.2h4.6M210.9 41.2h.1M210.9 42.4h.1M210.9 40.7v.5M210.9 42.4v.8M63.8 95.8h4.6M63.8 94.5h4.6M66.1 94.5h.1M66.1 95.8h.1"/>
<path d="M66.1 94v.5M66.1 95.8v.7M68.4 95.8h.1M68.4 94.5h.1"/>
</g>
<circle cx="66.1" cy="88.9" r=".5" fill="#f0f"/>
<circle cx="66.1" cy="88.9" r=".5" fill="none" stroke="#f0f" stroke-width=".25"/>
<circle cx="68.6" cy="139.7" r=".5" fill="#f0f"/>
<circle cx="68.6" cy="139.7" r=".5" fill="none" stroke="#f0f" stroke-width=".25"/>
<circle cx="139.7" cy="203.2" r=".5" fill="#f0f"/>
<circle cx="139.7" cy="203.2" r=".5" fill="none" stroke="#f0f" stroke-width=".25"/>
<circle cx="66.1" cy="88.9" r=".5" fill="#f0f"/>
<circle cx="66.1" cy="88.9" r=".5" fill="none" stroke="#f0f" stroke-width=".25"/>
<circle cx="50.8" cy="88.9" r=".5" fill="#f0f"/>
<circle cx="50.8" cy="88.9" r=".5" fill="none" stroke="#f0f" stroke-width=".25"/>
<circle cx="167.7" cy="20.3" r=".5" fill="#f0f"/>
<circle cx="167.7" cy="20.3" r=".5" fill="none" stroke="#f0f" stroke-width=".25"/>
<circle cx="198.2" cy="66" r=".5" fill="#f0f"/>
<circle cx="198.2" cy="66" r=".5" fill="none" stroke="#f0f" stroke-width=".25"/>
<circle cx="48.3" cy="35.6" r=".5" fill="#f0f"/>
<circle cx="48.3" cy="35.6" r=".5" fill="none" stroke="#f0f" stroke-width=".25"/>
<circle cx="271.8" cy="58.4" r=".5" fill="#f0f"/>
<circle cx="271.8" cy="58.4" r=".5" fill="none" stroke="#f0f" stroke-width=".25"/>
<circle cx="269.3" cy="58.4" r=".5" fill="#f0f"/>
<circle cx="269.3" cy="58.4" r=".5" fill="none" stroke="#f0f" stroke-width=".25"/>
<circle cx="266.7" cy="58.4" r=".5" fill="#f0f"/>
<circle cx="266.7" cy="58.4" r=".5" fill="none" stroke="#f0f" stroke-width=".25"/>
<circle cx="40.7" cy="20.3" r=".5" fill="#f0f"/>
<circle cx="40.7" cy="20.3" r=".5" fill="none" stroke="#f0f" stroke-width=".25"/>
<circle cx="50.8" cy="48.3" r=".5" fill="#f0f"/>
<circle cx="50.8" cy="48.3" r=".5" fill="none" stroke="#f0f" stroke-width=".25"/>
<circle cx="58.5" cy="63.5" r=".5" fill="#f0f"/>
<circle cx="58.5" cy="63.5" r=".5" fill="none" stroke="#f0f" stroke-width=".25"/>
<circle cx="142.3" cy="203.2" r=".5" fill="#f0f"/>
<circle cx="142.3" cy="203.2" r=".5" fill="none" stroke="#f0f" stroke-width=".25"/>
<circle cx="144.8" cy="203.2" r=".5" fill="#f0f"/>
<circle cx="144.8" cy="203.2" r=".5" fill="none" stroke="#f0f" stroke-width=".25"/>
<circle cx="106.7" cy="35.6" r=".5" fill="#f0f"/>
<circle cx="106.7" cy="35.6" r=".5" fill="none" stroke="#f0f" stroke-width=".25"/>
<circle cx="106.7" cy="63.5" r=".5" fill="#f0f"/>
<circle cx="106.7" cy="63.5" r=".5" fill="none" stroke="#f0f" stroke-width=".25"/>
<g font-size="5.1" fill="#008000">
<text x="190.6" y="11.9">SERIAL RS232</text>
<text x="116.9" y="90.7">GBE</text>
</g>
<g font-size="2.8">
<text x="160.1" y="170">set jumper 1-2 if LAN Controller is powered from VCC_3.3V_ AUX(default)</text>
<text x="160.1" y="175.6">set jumper 2-3 if LAN Controller is powered from VCC_3.3V</text>
</g>
<g font-size="2.3">
<text x="163.1" y="11.7">VCC3V3</text>
<text x="36.9" y="14.3">VCC5V</text>
<text x="261.7" y="22.2">Ultra Mini</text>
<text x="40.2" y="28.7" transform="rotate(-90 40.2 28.7)">1</text>
<text x="167.2" y="26.2" transform="rotate(-90 167.2 26.2)">15</text>
<text x="261.7" y="24.4">Serial Connector</text>
<text x="32.6" y="35.1">3</text>
<text x="42.5" y="35.1">2</text>
<text x="154.5" y="32.5">5</text>
<text x="154.5" y="35.1">6</text>
<text x="187.3" y="32.5">2</text>
<text x="187.3" y="35.1">4</text>
<text x="154.5" y="37.6">7</text>
<text x="187.3" y="37.6">3</text>
<text x="47.1" y="42.2">VCC5V</text>
<text x="103.8" y="46.2" transform="rotate(-90 103.8 46.2)">DNP</text>
<text x="153.2" y="52.8">11</text>
<text x="187.3" y="52.8">13</text>
<text x="50.3" y="56.7" transform="rotate(-90 50.3 56.7)">1</text>
<text x="154.5" y="55.4">9</text>
<text x="187.3" y="55.4">8</text>
<text x="42.7" y="63">3</text>
<text x="52.6" y="63">2</text>
<text x="154.5" y="60.5">1</text>
<text x="187.3" y="65.5">12</text>
<text x="187.3" y="63">16</text>
<text x="187.3" y="60.5">10</text>
<text x="103.8" y="74.2" transform="rotate(-90 103.8 74.2)">DNP</text>
<text x="167.2" y="75.5" transform="rotate(-90 167.2 75.5)">14</text>
<text x="183.4" y="80.3">VCC3V3</text>
<text x="218.5" y="83.4">DNP</text>
<text x="86.9" y="103.6">E1</text>
<text x="253.8" y="105.7">VCC_LAN</text>
<text x="86.9" y="108.7">E2</text>
<text x="86.9" y="111.3">E3</text>
<text x="86.9" y="116.3">E4</text>
<text x="86.9" y="118.9">E5</text>
<text x="86.9" y="124">E6</text>
<text x="86.9" y="126.5">E7</text>
<text x="86.9" y="131.6">E8</text>
<text x="253.8" y="126">VCC_LAN</text>
<text x="86.9" y="134.1">E9</text>
<text x="183.4" y="146.3">VCC3V3</text>
<text x="200.5" y="146.3">VCC_LAN</text>
<text x="216.2" y="146.3">VCC3V3_AUX</text>
<text x="205.3" y="153.2" transform="rotate(-90 205.3 153.2)">2</text>
<text x="85.7" y="159.5">E11</text>
<text x="85.7" y="157">E12</text>
<text x="200.2" y="157">3</text>
<text x="210.1" y="157">1</text>
<text x="63.3" y="164.1">VCC_LAN</text>
<text x="85.7" y="184.9">E13</text>
<text x="85.7" y="182.4">E14</text>
<text x="63.3" y="189.5">VCC_LAN</text>
<text x="253.8" y="186.5">CompuLab Ltd. (972) 4 8290100</text>
<text x="253.8" y="189">P.O.Box 66</text>
<text x="253.8" y="191.6">Nesher 36770, Israel</text>
<text x="253.8" y="194.1">All Right reserved.</text>
<text x="253.8" y="196.6">Unauthorized duplication prohibited</text>
<text x="136.7" y="199" transform="rotate(-90 136.7 199)">E15</text>
<text x="139.2" y="199" transform="rotate(-90 139.2 199)">E16</text>
<text x="141.8" y="199" transform="rotate(-90 141.8 199)">E17</text>
<text x="144.3" y="199" transform="rotate(-90 144.3 199)">E18</text>
<text x="203" y="199.2">Size</text>
<text x="205.5" y="201.7">A4</text>
<text x="210.6" y="199.2">Title</text>
<text x="217.2" y="200.2">SB-COMEX GBE, RS232</text>
<text x="286.8" y="199.2">Rev</text>
<text x="289.4" y="201.7">1.0</text>
<text x="203" y="206.8">Date:</text>
<text x="210.6" y="204.3">Document Number:</text>
<text x="213.2" y="206.8">Wednesday, April 08, 2015</text>
<text x="233.5" y="204.3">00000000</text>
<text x="256.3" y="206.8">Sheet</text>
<text x="266.5" y="206.8">10</text>
<text x="274.1" y="206.8">of</text>
<text x="281.7" y="206.8">19</text>
</g>
<g font-size="2.3" fill="#000080">
<text x="172.8" y="14.8">C122</text>
<text x="172.8" y="17.3">100nF</text>
<text x="50.9" y="24.9">R91</text>
<text x="50.9" y="27.5">2.21K</text>
<text x="158.8" y="27.7">U18</text>
<text x="256.6" y="24.9">P9</text>
<text x="89" y="30">R368</text>
<text x="89" y="32.6">0R</text>
<text x="124.5" y="32.6">C124</text>
<text x="124.5" y="35.1">100nF</text>
<text x="213.4" y="32.6">C123</text>
<text x="213.4" y="35.1">100nF</text>
<text x="35.6" y="40.2">Q2</text>
<text x="30.5" y="42.7">NDS335N</text>
<text x="109.3" y="42.7">R369</text>
<text x="109.3" y="45.3">0R</text>
<text x="124.5" y="42.7">C125</text>
<text x="124.5" y="45.3">100nF</text>
<text x="213.4" y="42.7">C126</text>
<text x="213.4" y="45.3">100nF</text>
<text x="61" y="52.9">R92</text>
<text x="61" y="55.4">2.21K</text>
<text x="89" y="58">R370</text>
<text x="89" y="60.5">0R</text>
<text x="38.2" y="70.7">NDS335N</text>
<text x="45.8" y="68.1">Q3</text>
<text x="109.3" y="70.7">R371</text>
<text x="109.3" y="73.2">0R</text>
<text x="127.1" y="75.7">MAX3221 RS-232 1T1R 3.3V XCVR</text>
<text x="200.7" y="75.7">R93</text>
<text x="218.5" y="75.7">R94</text>
<text x="200.7" y="78.3">10K</text>
<text x="218.5" y="78.3">10K</text>
<text x="94" y="93.5">P8A</text>
<text x="53.4" y="96.1">C127</text>
<text x="53.4" y="98.6">10uF/6.3V</text>
<text x="68.6" y="96.1">C128</text>
<text x="68.6" y="98.6">100nF/10V</text>
<text x="203.3" y="108.8">R95</text>
<text x="203.3" y="111.3">200R/1%</text>
<text x="238.8" y="111.3">LED-GREEN</text>
<text x="243.9" y="108.8">DS8</text>
<text x="203.3" y="129.1">R98</text>
<text x="203.3" y="131.6">200R/1%</text>
<text x="236.3" y="131.6">LED-YELLOW</text>
<text x="243.9" y="129.1">DS9</text>
<text x="71.2" y="144.3">C129</text>
<text x="71.2" y="146.9">100nF/10V</text>
<text x="40.7" y="151.9">R97</text>
<text x="40.7" y="154.5">200R/1%</text>
<text x="239.1" y="150.9">JP2</text>
<text x="238.8" y="159.6">Jumper, black, 100mil</text>
<text x="203.3" y="163.6">E2</text>
<text x="40.7" y="177.3">R96</text>
<text x="40.7" y="179.9">200R/1%</text>
<text x="91.5" y="195.1">1Gbit_RJ45_2xUSB_COMBO</text>
</g>
<g font-size="2.3" fill="#f00">
<text x="135.2" y="24.9">COM_C2P</text>
<text x="196.1" y="24.9">COM_C1P</text>
<text x="234.2" y="27.5">COM_TX</text>
<text x="64.1" y="35.1">SER0_TX_OUT</text>
<text x="135.2" y="35.1">COM_C2N</text>
<text x="196.1" y="35.1">COM_C1N</text>
<text x="236.8" y="32.5">COM_RX</text>
<text x="12.3" y="36.1">2 SER0_TX</text>
<text x="135.2" y="37.6">COM_VM</text>
<text x="196.1" y="37.6">COM_VP</text>
<text x="72.5" y="51.6">3 KBC_PROG_TX#</text>
<text x="122.5" y="52.9">COM_TX_RES</text>
<text x="196.1" y="52.9">COM_TX</text>
<text x="122.5" y="55.4">COM_RX_RES</text>
<text x="196.1" y="55.4">COM_RX</text>
<text x="12.3" y="64.1">2 SER0_RX</text>
<text x="61.5" y="63">SER0_RX_IN</text>
<text x="201.2" y="60.5">COM_INVAL</text>
<text x="198.7" y="70.6">COM_FORCE</text>
<text x="72.5" y="79.5">3 KBC_PROG_RX#</text>
<text x="22.7" y="89.5">2 GBE0_CTREF</text>
<text x="37.4" y="109.8">2 GBE0_MDI0_P</text>
<text x="37.4" y="112.3">2 GBE0_MDI0_N</text>
<text x="216.5" y="113.8">LINK_100#_LED</text>
<text x="37.4" y="117.4">2 GBE0_MDI1_P</text>
<text x="37.4" y="119.9">2 GBE0_MDI1_N</text>
<text x="170" y="114.9">2 GBE0_LINK100#</text>
<text x="37.4" y="125">2 GBE0_MDI2_P</text>
<text x="37.4" y="127.6">2 GBE0_MDI2_N</text>
<text x="37.4" y="132.6">2 GBE0_MDI3_P</text>
<text x="37.4" y="135.2">2 GBE0_MDI3_N</text>
<text x="173.8" y="135.2">2 GBE0_LINK#</text>
<text x="216.5" y="134.1">LAN0_SPEED_LED</text>
<text x="69.1" y="139.2">GBE0_CTREF E10</text>
<text x="11.2" y="158">2 GBE0_ACT#</text>
<text x="53.9" y="157">LAN0_ACT_LED</text>
<text x="8.7" y="183.4">2 GBE0_LINK1000#</text>
<text x="53.9" y="182.4">LINK_1000#_LED</text>
</g>
<g font-size="2.3" fill="#004080">
<text x="257.9" y="29">1</text>
<text x="158.8" y="34.1">C2+</text>
<text x="168.8" y="35.4" transform="rotate(-90 168.8 35.4)">VCC3</text>
<text x="180" y="34.1">C1+</text>
<text x="257.9" y="31.5">2</text>
<text x="257.9" y="34.1">3</text>
<text x="158.8" y="36.6">C2-</text>
<text x="158.8" y="39.2">V-</text>
<text x="180.5" y="36.6">C1-</text>
<text x="181.4" y="39.2">V+</text>
<text x="257.9" y="36.6">4</text>
<text x="257.9" y="39.2">5</text>
<text x="257.9" y="41.7">6</text>
<text x="257.9" y="44.2">7</text>
<text x="257.9" y="46.8">8</text>
<text x="265.3" y="47" transform="rotate(-90 265.3 47)">CHASSIS</text>
<text x="267.8" y="47" transform="rotate(-90 267.8 47)">CHASSIS</text>
<text x="270.4" y="47" transform="rotate(-90 270.4 47)">CHASSIS</text>
<text x="272.9" y="47" transform="rotate(-90 272.9 47)">CHASSIS</text>
<text x="158.8" y="54.4">T1IN</text>
<text x="158.8" y="56.9">R1OUT</text>
<text x="176.7" y="54.4">T1OUT</text>
<text x="179" y="56.9">R1IN</text>
<text x="158.8" y="62">EN</text>
<text x="171.6" y="64.6">FORCEOFF</text>
<text x="175.3" y="62">INVALID</text>
<text x="168.8" y="69.9" transform="rotate(-90 168.8 69.9)">GND</text>
<text x="172.8" y="67.1">FORCEON</text>
<text x="92.8" y="105.2">CT-DC</text>
<text x="92.8" y="110.3">MDI0+</text>
<text x="92.8" y="112.8">MDI0-</text>
<text x="92.8" y="117.9">MDI1+</text>
<text x="92.8" y="120.4">MDI1-</text>
<text x="92.8" y="125.5">MDI2+</text>
<text x="92.8" y="128.1">MDI2-</text>
<text x="92.8" y="133.1">MDI3+</text>
<text x="92.8" y="135.7">MDI3-</text>
<text x="92.8" y="140.8">CT-AC</text>
<text x="92.8" y="161.1">LED1 A</text>
<text x="92.8" y="158.5">LED1 C</text>
<text x="92.8" y="183.9">LED2 2</text>
<text x="92.8" y="186.5">LED2 1</text>
<text x="138.3" y="191.8" transform="rotate(-90 138.3 191.8)">SHIELD</text>
<text x="140.8" y="191.8" transform="rotate(-90 140.8 191.8)">SHIELD</text>
<text x="143.4" y="191.8" transform="rotate(-90 143.4 191.8)">SHIELD</text>
<text x="145.9" y="191.8" transform="rotate(-90 145.9 191.8)">SHIELD</text>
</g>
<g font-size="2.3" fill="#00f">
<text x="109.3" y="98.4">100BaseT</text>
<text x="109.3" y="100.6">model 10103</text>
<text x="129.6" y="100.9">RJ45 side</text>
<text x="109.3" y="105">CT-TX</text>
<text x="109.3" y="110">TXP</text>
<text x="109.3" y="112.6">TXN</text>
<text x="131.6" y="110">1</text>
<text x="131.6" y="112.6">2</text>
<text x="109.3" y="117.7">RXP</text>
<text x="131.6" y="117.7">3</text>
<text x="109.3" y="125.3">NC</text>
<text x="109.3" y="120.2">RXN</text>
<text x="131.6" y="120.2">6</text>
<text x="131.6" y="125.3">4</text>
<text x="109.3" y="127.8">NC</text>
<text x="131.6" y="127.8">5</text>
<text x="109.3" y="135.4">NC</text>
<text x="109.3" y="132.9">NC</text>
<text x="131.6" y="135.4">8</text>
<text x="131.6" y="132.9">7</text>
<text x="109.3" y="140.5">CT-RX</text>
<text x="124.5" y="156.8">GREEN</text>
<text x="124.5" y="177.1">ORANGE</text>
<text x="124.5" y="184.7">GREEN</text>
</g>
<g font-size="1.8">
<text x="31.8" y="1.9">5</text>
<text x="90.1" y="1.9">4</text>
<text x="148.5" y="1.9">3</text>
<text x="206.9" y="1.9">2</text>
<text x="265.2" y="1.9">1</text>
<text x=".7" y="29.8">D</text>
<text x="295.1" y="29.8">D</text>
<text x="267.8" y="65.1">CHASSIS</text>
<text x=".7" y="81">C</text>
<text x="295.1" y="81">C</text>
<text x=".7" y="132.1">B</text>
<text x="295.1" y="132.1">B</text>
<text x=".7" y="183.3">A</text>
<text x="295.1" y="183.3">A</text>
<text x="31.8" y="209.2">5</text>
<text x="90.1" y="209.2">4</text>
<text x="148.5" y="209.2">3</text>
<text x="150.9" y="204.8">CHASSIS</text>
<text x="206.9" y="209.2">2</text>
<text x="265.2" y="209.2">1</text>
</g>
</svg>
